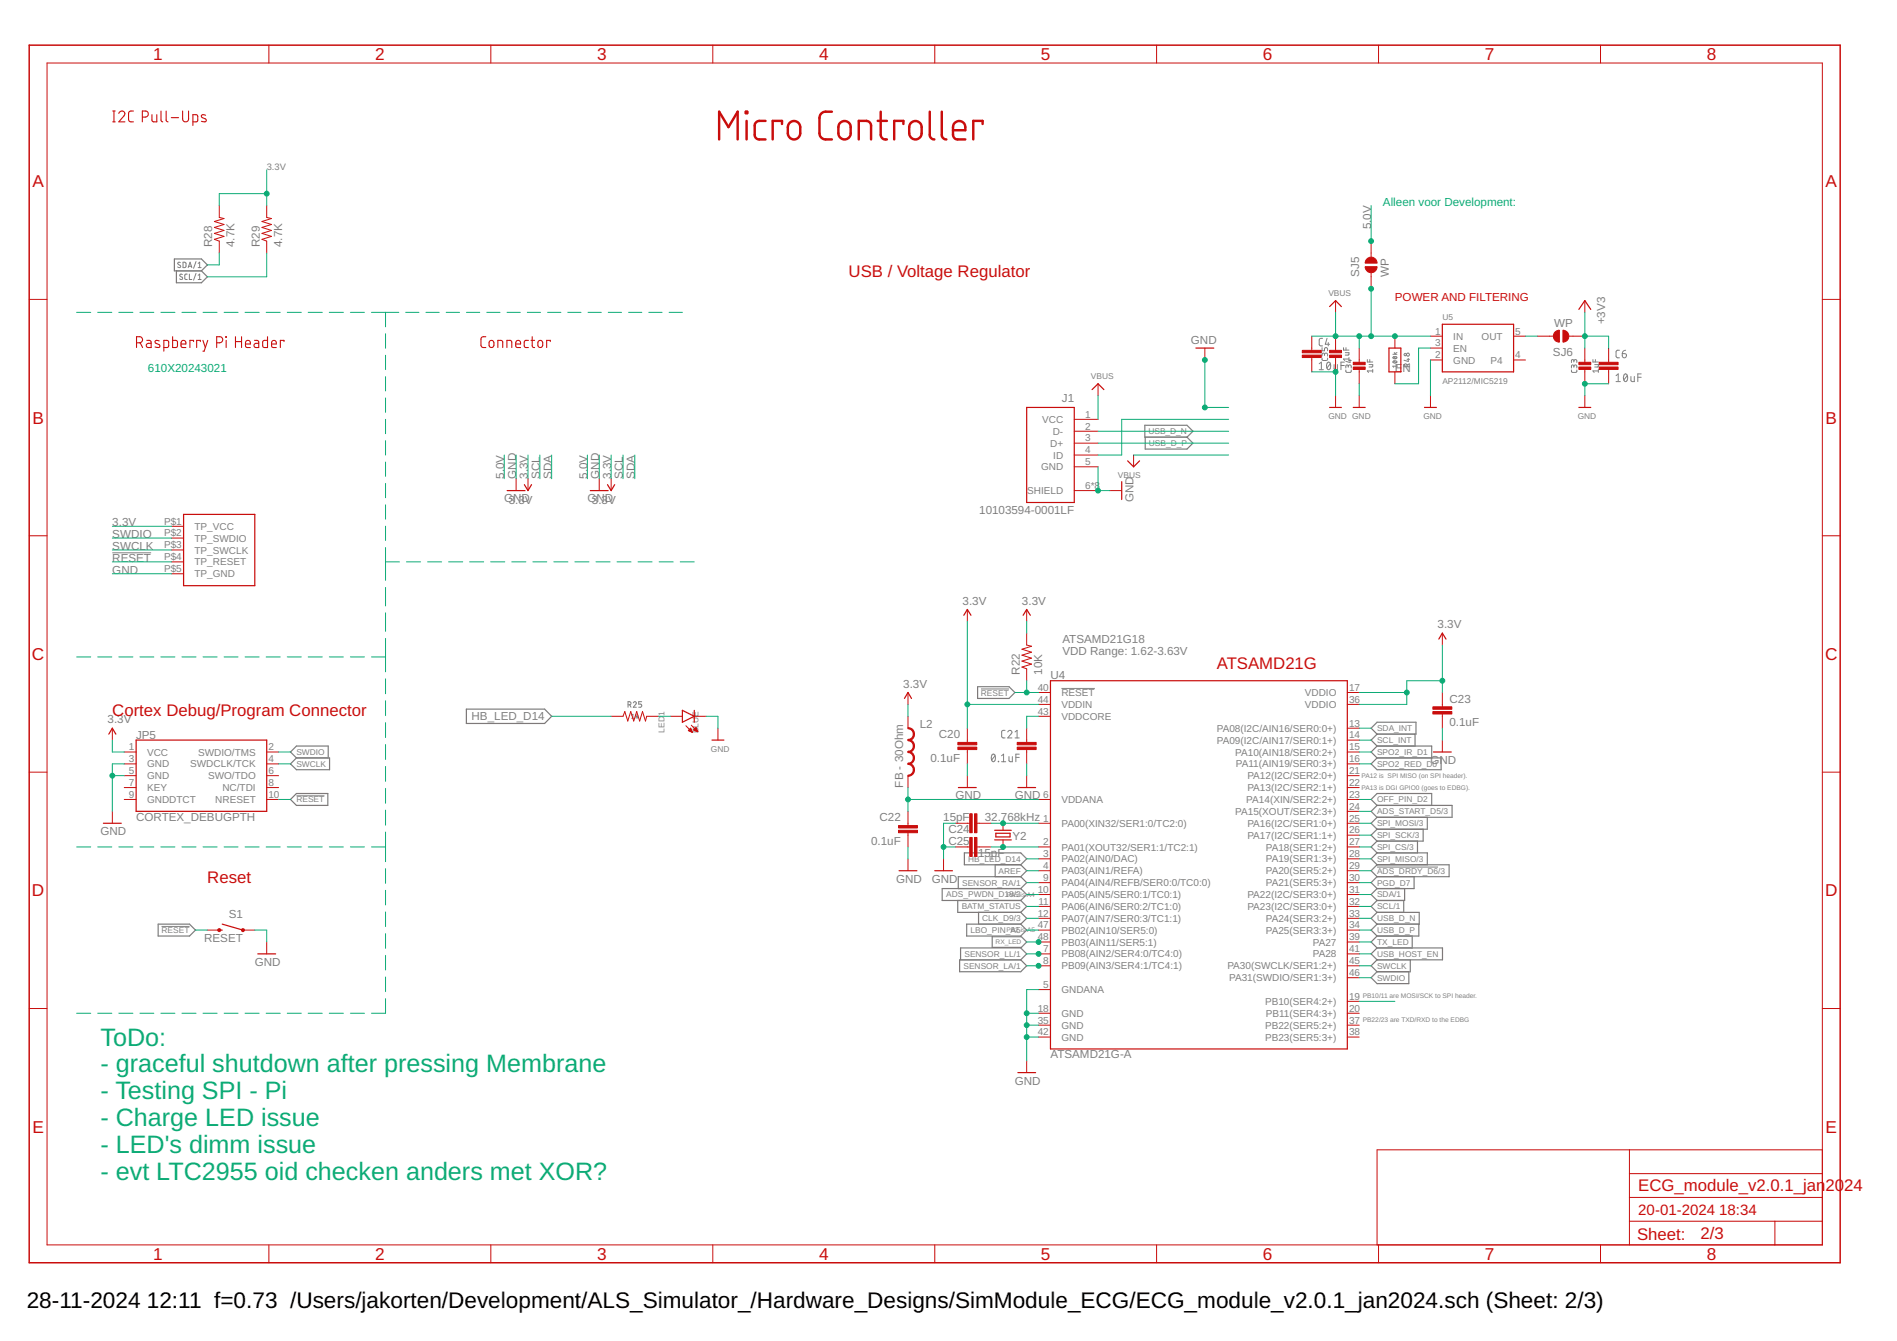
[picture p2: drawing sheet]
<svg xmlns="http://www.w3.org/2000/svg" width="297mm" height="210mm" viewBox="0 0 297 210" stroke-linecap="round" stroke-linejoin="round" font-family="sans-serif">
<g fill="none" stroke="#808080" stroke-width=".16">
<path d="M28.2 41.1h-.3l-.1 .1 .5 .4v.2l-.2 .1-.3-.1M28.6 43l-.4-.1v.2l.4 .4v.2l-.2 .1-.3-.2M28.7 41l.4 .1v.6l-.1 .2h-.3zM29.3 42.9h-.3l-.1 .2 .1 .6 .3 .1M29.5 41.9l.3-.9 .2 .9M29.5 41.7h.5M29.7 42.9v.9h.3M30.7 40.9l-.4 1.1M30.7 42.8l-.4 1.1M31 41.9h.5M31 41.2l.3-.2v.9M31 43.1l.3-.2v.9"/>
<path d="M31 43.8h.5M206.6 56.9l.3-.2v1.2M206.6 57.9h.6M207 56v.3l.2 .1h.6l.1-.4M207 54.4v.5h.4v-.4l.2-.1 .2 .1 .1 .4M207.1 53h-.4l-.1 .2v.8l.1 .1h.4M207.4 55.5a.24 .24 0 0 1 .2-.2 .24 .24 0 0 1 .3 .2v.2M207.4 55.6v-.2l-.2-.1-.2 .1v.3M207.8 53l-.3 .9h.7M207.9 56.7h.1a.71 .71 0 0 1 0 1.2 .75 .75 0 0 1-.1-1.2zM208 53.6v.5M208.3 56.9l-.5 .7"/>
<path d="M208.9 57.1v.7l.2 .1h.3v-.8M210 57.2h.5M210.4 54.4v.4h.8M210.5 56.7h-.5v1.2M210.7 55.2h.5v.4h-.5M210.7 57.9l.1 .3 .1 .1h.6l.1-.4M210.8 54.4v.4M211.1 57.4a.23 .23 0 0 1 .2-.3 .23 .23 0 0 1 .3 .3v.2M211.1 57.5v-.3l-.2-.1-.1 .1-.1 .4M211.2 56.4h.4M211.2 56.2h-.8l.2 .2M211.2 56v.4"/>
<path d="M211.4 56.3v.4l-.7-.1M214.1 56.3v.4h.8M214.4 57.1h.5v.3h-.5M214.5 56.3v.4M214.9 58.1h-.8l.2 .2M214.9 57.8v.5M218.1 55.5h.6M218.1 56.6a.34 .34 0 0 1 .6 .1 .34 .34 0 0 1-.3 .1 .34 .34 0 0 1-.3-.2zM218.1 55.9a.34 .34 0 0 1 .6 .1 .32 .32 0 0 1-.3 .2 .32 .32 0 0 1-.3-.3zM218.2 56.5l.4 .3M218.2 55.8l.4 .3M218.3 55.2l.2 .3"/>
<path d="M218.7 57.3h-.6l.1 .2M218.7 57.1v.4M218.7 55.2l-.3 .2M220.3 57.4l-.1-.4-.3 .1-.1 .3h.9M220.3 56.2h.4M220.5 56.1v.5l-.7-.2M220.7 56.9l-.4 .2M246.1 57.9v.3l.2 .1h.5l.1-.4M246.4 57.4a.23 .23 0 0 1 .3-.3 .23 .23 0 0 1 .2 .3v.2M246.4 57.5v-.3l-.1-.1-.2 .1v.4M246.4 56.5l.2-.2h.2l.1 .4M246.4 56.7v-.3l-.3-.1v.4"/>
<path d="M249.4 56.3v.4h.9M249.7 57.1h.6l-.1 .3h-.5M249.8 56.3v.4M250.3 58.1h-.9l.2 .2M250.3 57.8v.5M253 58.8l.4-.3v1.2M253 59.7h.7M253.6 54.8h-.4l-.2 .3 .1 .7 .1 .2h.4M254 55.4h.4a.32 .32 0 0 1 .3 .3 .32 .32 0 0 1-.4 .3 .32 .32 0 0 1-.3-.3zM254.4 58.5h.1a.71 .71 0 0 1 0 1.2 .76 .76 0 0 1-.1-1.2zM254.6 54.8a.51 .51 0 0 0-.6 .6M254.8 58.8l-.5 .7"/>
<path d="M255.4 58.9v.7l.2 .1h.3v-.8M256.5 59.1h.5M257 58.5h-.5v1.2M17.6 86.5h6.1M98.3 110.3h.3a.24 .24 0 0 0 .2-.2 .24 .24 0 0 0-.2-.3h-.3v.9M98.6 110.3l.2 .4M98.9 112l.2-.2v.6M98.9 112.4h.4M99.2 110a.23 .23 0 0 1 .3-.2 .23 .23 0 0 1 .1 .4l-.4 .5h.4M99.6 111.8v.6M99.7 112.1l.2 .3M99.9 112l-.3 .2"/>
<path d="M100.5 109.8h-.5v.4h.4l.1 .2-.1 .3h-.4M153.6 107.8h4.4M155.4 118.1l.2-.1a.71 .71 0 0 1 0 1.2 .75 .75 0 0 1-.2-1.1zM155.8 118.3l-.5 .7M156.3 119.2h.1zM156.8 119.2h.7M156.8 118.3l.3-.3v1.2M157.4 114.3h-.4l-.2 .3 .1 .8 .5 .1M157.8 114.6a.32 .32 0 0 1 .5-.3 .32 .32 0 0 1 0 .6l-.5 .6h.7M158 118.4v.7l.2 .1h.3v-.8M158.9 115.5h.7M158.9 114.6l.4-.3v1.2"/>
<path d="M159.1 118.6h.5M159.6 118h-.5v1.2M166.2 107.8h5.2M46.4 124.6h4.4M215.6 135.7h9.6M25.3 145h4.4"/>
<circle cx="220" cy="55.5" r=".19"/>
<circle cx="220.5" cy="55.5" r=".24"/>
</g>
<g fill="none" stroke="#808080" stroke-width=".19">
<path d="M27.3 40.5h4.2l1 1-1 .9h-4.2zM27.6 42.4v1.9h3.9l1-1-1-.9M179.3 66.6h6.6l.9 .9-.9 .9h-6.6zM179.3 68.4v1.9h6.6l.9-.9-.9-1M46.4 118.6l-.9-.9 .9-.9h5v1.8M46.4 118.6h5.2v1.9h-5.2l-.9-.9zM73 111h12.3l1.1 1.1-1.1 1.1h-12.3zM153.1 107.5h4.9l.9 .9-.9 .9h-4.9zM214.7 114l.9-.9h6.1v1.8h-6.1zM215.6 114.9l-.9 .9 .9 1M215.6 116.8h8.6v1.8M215.6 116.8l-.9 .9 .9 .9"/>
<path d="M215.6 118.6h10.1v1.9h-10.1l-.9-.9zM221.6 114.9v1.9M46.4 124.2h4.9v1.9h-4.9l-.9-1zM151 133.5h8.8l1 .9-1 1h-8.8zM155.8 135.4v1.8M159.8 139.1h-12.3v1.8h12.3M159.8 137.2h-9.7v1.9M159.8 135.4l1 .9-1 .9M159.8 139.1l1 .9-1 .9M159.8 137.2l1 1-1 .9M215.6 126.1l-.9-1 .9-.9h8.6v1.9M215.6 126.1h11.8v1.8h-11.8"/>
<path d="M215.6 135.4h11.3v1.8h-11.3M215.6 133.5h7.9v1.9M215.6 139.1l-.9 .9 .9 .9M215.6 137.2l-.9 1 .9 .9M215.6 131.7l-.9 .9 .9 .9M215.6 127.9l-.9 1 .9 .9M215.6 133.5l-.9 .9 .9 1M215.6 129.8l-.9 .9 .9 1M215.6 126.1l-.9 .9 .9 .9M215.6 135.4l-.9 .9 .9 .9M219.9 139.1v1.8h-4.3M221.4 137.2v1.9h-5.8"/>
<path d="M222 131.7v1.8M222.8 129.8v1.9h-7.2M223.5 127.9v1.9h-7.9M24.8 144.7h4.9l.9 .9-.9 .9h-4.9zM150 140.9v1.9h9.8M150.3 150.2h9.5l1 1-1 .9h-9.5zM150.4 150.2v-1.8h9.4l1 .9-1 .9M151.4 144.7h8.4l1 .9-1 .9h-8.4zM153.2 142.8v1.9M155.4 146.6h4.5l.9 .8-.9 .9h-4.5zM159.8 142.8l1 .9-1 1M159.8 140.9l1 1-1 .9"/>
<path d="M215.6 142.8h6.6v1.9h-6.6M215.6 140.9l-.9 1 .9 .9M215.6 142.8l-.9 .9 .9 1M215.6 148.4l-.9 .9 .9 .9M215.6 148.4h10.3v1.8h-10.3M215.6 150.2l-.9 1 .9 .9M215.6 152.1l-.9 .9 .9 1h5v-1.9M215.6 146.5l-.9 .9 .9 1M215.6 144.7l-.9 .9 .9 .9M219.8 140.9v1.9M220.8 150.2v1.9h-5.2M221.1 146.5v1.9"/>
<path d="M222.2 144.7v1.8h-6.6"/>
</g>
<g fill="none" stroke="#c90d0c" stroke-width=".17">
<path d="M17.7 19.1h.3M17.7 17.4h.3M17.8 17.4v1.7M18.6 17.8a.47 .47 0 0 1 .7-.4 .47 .47 0 0 1 .1 .7l-.8 1h1M20.9 17.4h-.4a.36 .36 0 0 0-.4 .4v.9a.36 .36 0 0 0 .4 .4h.4M22.3 18.3h.5a.48 .48 0 0 0 .4-.4 .48 .48 0 0 0-.4-.5h-.5v1.7M23.8 17.9v1l.3 .2h.5v-1.2M25.2 17.4v1.4l.3 .3M26 17.4v1.4l.1 .2 .2 .1M26.8 18.4h1.2M28.6 17.4v1.2a.47 .47 0 0 0 .5 .5 .47 .47 0 0 0 .4-.5v-1.2M30.2 19.1l.6-.1a.99 .99 0 0 0 .1-.9l-.1-.1-.6-.1v1.7"/>
<path d="M32.2 18l-.4-.1-.3 .2 .1 .3 .6 .3 .1 .3-.2 .1-.6-.1M21.4 53.7h.5a.48 .48 0 0 0 .4-.5 .48 .48 0 0 0-.4-.5h-.5v1.7M21.9 53.7l.4 .7M23 53.3h.5l.1 .1 .1 1h-.5a.33 .33 0 0 1-.3-.3 .33 .33 0 0 1 .3-.4h.5M24.9 53.4l-.4-.1-.2 .2v.2l.7 .3v.3l-.2 .1-.5-.1M25.7 54.4h.6l.1-.1v-.7l-.2-.3h-.5v1.7M27 52.7v1.7l.7-.1 .1-.9-.2-.1h-.6M28.3 53.8h.8a.4 .4 0 0 0-.3-.5 .4 .4 0 0 0-.5 .4l.1 .6 .7 .1M30.3 53.5v-.2h-.6v1.1M31.4 53.5v-.2h-.6v1.1M31.8 53.3l.4 1.1M32.5 53.3l-.5 1.7h-.2"/>
<path d="M33.9 53.7h.5a.48 .48 0 0 0 .5-.5 .48 .48 0 0 0-.5-.5h-.5v1.7M35.3 52.7l.2 .1zM35.4 53.3v1.1M36.9 52.7v1.7M36.9 53.5h.9M37.8 52.7v1.7M38.4 53.8h.8a.4 .4 0 0 0-.3-.5 .4 .4 0 0 0-.5 .4l.1 .6 .7 .1M39.9 53.3h.4l.2 .1v1h-.4a.33 .33 0 0 1-.3-.3 .33 .33 0 0 1 .3-.4h.4M41.9 52.7v1.7l-.7-.1-.1-.9 .2-.1h.6M42.5 53.8h.8a.39 .39 0 0 0-.3-.5 .39 .39 0 0 0-.5 .4l.1 .6 .7 .1M44.5 53.5v-.2h-.6v1.1M76.1 52.7h-.4a.36 .36 0 0 0-.4 .4v1.1l.2 .2h.6"/>
<path d="M76.7 53.4l.1-.1a.38 .38 0 0 1 .5 .4v.3a.38 .38 0 0 1-.3 .4 .38 .38 0 0 1-.4-.4zM78 54.4v-1.1h.5l.2 .1v1M79.4 54.4v-1.1h.6l.1 .1v1M80.8 53.8h.7a.4 .4 0 0 0-.3-.5 .4 .4 0 0 0-.4 .4v.6l.7 .1M82.7 53.3h-.4l-.2 .3 .1 .7 .5 .1M83.1 53.3h.6M83.3 52.7l.1 1.5 .3 .2M84.3 53.4l.2-.1a.38 .38 0 0 1 .5 .4v.3a.38 .38 0 0 1-.4 .4 .38 .38 0 0 1-.4-.4zM86.2 53.5v-.2h-.6v1.1"/>
</g>
<g fill="none" stroke="#c90d0c" stroke-width=".38">
<path d="M116.8 17.5h.2v.2h-.2zM116.9 18.9v2.9M119.9 18.9h-1a.74 .74 0 0 0-.7 .8v1.4a.7 .7 0 0 0 .7 .7h1M122.4 19.4v-.5h-1.4v2.9M123.7 19.2a.97 .97 0 0 1 1-.2 .97 .97 0 0 1 .6 .9v1a.97 .97 0 0 1-1 .9 .97 .97 0 0 1-.9-.9v-1.3zM130.3 17.5a1.67 1.67 0 0 0-1.7 .3l-.3 .7v2.4a.98 .98 0 0 0 1 .9h1M131.4 19.4a.97 .97 0 0 1 1.1-.4 .97 .97 0 0 1 .7 .9v1a.96 .96 0 0 1-1 .9 .96 .96 0 0 1-.9-.9v-1zM137.4 18.9h1.5M137.9 17.5v3.6a.78 .78 0 0 0 1 .7M141.5 19.4v-.5h-1.5v2.9M142.7 19.2a.97 .97 0 0 1 1-.2 .97 .97 0 0 1 .6 .9v1a.97 .97 0 0 1-1 .9 .97 .97 0 0 1-.9-.9v-1.3zM145.6 17.5v3.6a.7 .7 0 0 0 .7 .7"/>
<path d="M147.5 17.5v3.6a.7 .7 0 0 0 .7 .7M153.9 19.4v-.5h-1.5v2.9M112.6 21.8v-4.3l1.5 2.4 1.4-2.4v4.3M134.5 21.8v-2.9h1.2a.74 .74 0 0 1 .7 .8v2.1M149.2 20.4h2a1.03 1.03 0 0 0-.4-1.2 1.03 1.03 0 0 0-1.2 0l-.2 .2a3.3 3.3 0 0 0-.1 1.9 .68 .68 0 0 0 .6 .5h1.3"/>
</g>
<g fill="none" stroke="#c90d0c" stroke-width=".16">
<path d="M7.4 9.9h277.9v185h-277.9zM42.1 7.1v2.8M76.9 7.1v2.8M111.6 7.1v2.8M146.4 7.1v2.8M181.1 7.1v2.8M215.9 7.1v2.8M250.6 7.1v2.8M34.3 32.2v1.8l.8 .2-1.5 .5 1.5 .4-1.5 .5 1.5 .5-1.5 .4 1.5 .5-1.5 .5 .7 .2v1.9M41.8 32.2v1.8l.7 .2-1.5 .5 1.5 .4-1.5 .5 1.5 .5-1.5 .4 1.5 .5-1.5 .5 .8 .2v1.9M214.7 37.7v2.6M4.6 46.9h2.8"/>
<path d="M188.7 54.5v1.8M205.4 52.6v2.3M205.4 56v2.2M209.1 47.1v1.8M209.1 52.6v2.4M209.1 55.8v2.4M212.8 54.5v2.4M212.8 57.6v2.5M214.7 42.7v2.5M218.4 52.6v1.9M218.4 58.2v1.9M224 52.6h1.8"/>
<path d="M224 54.5h1.8M224 56.3h1.8M237 52.6h1.9M237 56.3h1.9M240.7 52.6h2.5M245.7 52.6h2.5M248.2 47.1v1.8M248.2 54.5v2.4M248.2 57.6v2.5M251.9 54.5v2.2M251.9 57.8v2.3M285.3 46.9h2.8"/>
<path d="M80.8 74.9v1.9M82.7 74.9v1.9M93.8 74.9v1.9M95.7 74.9v1.9M168.2 67.5h3.7M168.2 69.4h3.7M168.2 71.2h3.7M168.2 65.6h3.7M168.2 73.1h3.7M168.2 76.8h3.7M171.9 60.1v1.8M173.8 76.8h1.8"/>
<path d="M177.5 71.2v1.9M209.1 61.9v1.9M212.8 61.9v1.9M224 61.9v1.9M248.2 61.9v1.9M4.6 83.9h2.8M26.9 82.4h1.8M26.9 84.2h1.8M26.9 86.1h1.8M26.9 87.9h1.8M26.9 89.8h1.8M151.5 95.4v1.8"/>
<path d="M160.8 95.4v1.8M160.8 99.1v1.9l.7 .2-1.5 .4 1.5 .5-1.5 .5 1.5 .4-1.5 .5 1.5 .4-1.5 .5 .8 .3v1.9M225.8 99.1v1.9M285.3 83.9h2.8M17.6 114v1.8M19.5 117.7h1.8M19.5 119.6h1.8M41.8 117.7h1.8M41.8 119.6h1.8M95.7 112.1h1.9l.2-.7 .5 1.5 .5-1.5 .4 1.5 .5-1.5 .5 1.5 .4-1.5 .5 1.5 .2-.8h1.8M105 112.1h1.8M107.4 113.6l1 1"/>
<path d="M107.8 114.3h.5M107.9 114.3h.4M107.9 114.4h.4M107.9 114.2h.3M108 114.1h.2M108.1 114.5h.3M108.1 114h.1M108.1 114l-.3 .4 .6 .2M108.1 114l.3 .6M108.2 113.5l1.1 1M108.3 114.6h.1M108.6 114.3l.4-.4 .3 .6z"/>
<path d="M108.6 114.3h.5M108.7 112.1h1.9M108.7 114.2h.4M108.8 114.3h.4M108.8 114.1h.3M108.9 114h.1M108.9 114.4h.3M108.9 113.9h.1M109.1 114.5h.1M112.4 114v1.8M142.2 108.4v1.9M142.2 112.1v1.9"/>
<path d="M151.5 114v2.2M151.5 117.3v2.3M160.8 114v2.2M160.8 117.3v2.3M162.6 108.4h1.9M162.6 110.3h1.9M162.6 112.1h1.9M211 114h1.8M211 117.7h1.8M211 115.8h1.8M211 119.6h1.8M211 108.4h1.8"/>
<path d="M211 110.3h1.8M225.8 108.4v2.2M225.8 111.8v2.2M225.8 115.8v1.9M4.6 120.9h2.8M17.6 127v1.9M19.5 125.1h1.8M19.5 121.4h1.8M19.5 123.3h1.8M41.8 125.1h1.8M41.8 121.4h1.8M41.8 123.3h1.8"/>
<path d="M142.2 121.4v1.9M142.2 127v2.2M142.2 130.3v2.3M142.2 134.4v1.9M147.7 134.4v1.9M149.6 128.9h2.2M149.6 132.6h2.2M151.5 121.4v1.9M153 128.9h2.2M153 132.6h2.2M157.1 128.9v1.1M157.1 131.5v1.1"/>
<path d="M160.8 121.4v1.9M162.6 128.9h1.9M162.6 132.6h1.9M162.6 134.4h1.9M162.6 136.3h1.9M162.6 125.1h1.9M162.6 138.2h1.9M211 128.9h1.8M211 132.6h1.8M211 134.4h1.8M211 136.3h1.8M211 125.1h1.8"/>
<path d="M211 138.2h1.8M211 121.4h1.8M211 123.3h1.8M211 127h1.8M211 130.7h1.8M285.3 120.9h2.8M4.6 157.9h2.8M32.5 145.6h1.8M38 145.6h1.9M41.8 147.4v1.9M162.6 154.9h1.9M162.6 141.9h1.9"/>
<path d="M162.6 149.3h1.9M162.6 151.2h1.9M162.6 140h1.9M162.6 143.7h1.9M162.6 158.6h1.9M162.6 145.6h1.9M162.6 147.4h1.9M211 141.9h1.8M211 149.3h1.8M211 151.2h1.8M211 140h1.8M211 143.7h1.8"/>
<path d="M211 158.6h1.8M211 156.7h1.8M211 145.6h1.8M211 147.4h1.8M211 153h1.8M285.3 157.9h2.8M160.8 166.1v1.8M162.6 160.5h1.9M162.6 162.3h1.9M211 160.5h1.8M211 162.3h1.8M255.1 180v14.9"/>
<path d="M285.3 180h-69.7v14.9M42.1 194.9v2.8M76.9 194.9v2.8M111.6 194.9v2.8M146.4 194.9v2.8M181.1 194.9v2.8M215.9 194.9v2.8M250.6 194.9v2.8M255.1 191.2h30.2M255.1 187.4h30.2M255.1 183.7h30.2M277.9 191.2v3.7"/>
</g>
<g fill="none" stroke="#c90d0c" stroke-width=".19">
<path d="M187.3 54.5h2.8M208.2 48l.9-.9 .9 .9M217.5 54.5h1.9v3.7h-1.9zM225.8 50.8h11.2v7.4h-11.2zM247.2 48.4l1-1.3 .9 1.3M79.4 76.8h2.8M82.1 75.9l.6 .9 .5-.9M92.4 76.8h2.8M95.1 75.9l.6 .9 .5-.9M160.8 63.8h7.4v14.9h-7.4zM171 61l.9-.9 .9 .9M175.6 75.4v2.8"/>
<path d="M176.6 72.1l.9 1 .9-1M208.2 63.8h1.8M211.9 63.8h1.9M223.1 63.8h1.8M247.2 63.8h1.9M28.7 80.5h11.2v11.2h-11.2zM150.9 96.3l.6-.9 .5 .9M160.2 96.3l.6-.9 .5 .9M17 114.9l.6-.9 .5 .9M21.3 115.8h20.5v11.2h-20.5zM106.8 111.2l1.9 .9-1.9 1zM108.7 111.2v1.9"/>
<path d="M111.5 115.8h1.8M141.6 109.3l.6-.9 .5 .9M164.5 106.6h46.5v57.6h-46.5zM224.5 117.7h2.7M225.3 100l.5-.9 .6 .9M16.2 128.9h2.8M140.8 136.3h2.8M146.4 136.3h2.7M150.1 123.3h2.8M155.7 130h2.6M155.7 131.5h2.6M155.9 130.4h2.3v.6h-2.3z"/>
<path d="M159.4 123.3h2.8M34.3 145.6h.5M34.8 144.7l3.2 .9M40.4 149.3h2.8M159.4 167.9h2.8"/>
</g>
<g fill="#c90d0c" stroke="#c90d0c" stroke-width=".16">
<path d="M150 116.9h3v.4h-3z"/>
<path d="M150 116.2h3v.4h-3z"/>
<path d="M159.3 116.9h2.9v.4h-2.9z"/>
<path d="M159.3 116.2h2.9v.4h-2.9z"/>
<path d="M140.7 130h3v.3h-3z"/>
<path d="M140.7 129.2h3v.4h-3z"/>
<path d="M224.4 111.4h2.9v.4h-2.9z"/>
<path d="M224.4 110.6h2.9v.4h-2.9z"/>
<path d="M152.6 127.4h.4v2.9h-.4z"/>
<path d="M151.8 127.4h.4v2.9h-.4z"/>
<path d="M151.8 131.1h.4v2.9h-.4z"/>
<path d="M152.6 131.1h.4v2.9h-.4z"/>
<path d="M247.2 57.4h1.9v.4h-1.9z"/>
<path d="M247.2 56.7h1.9v.4h-1.9z"/>
<path d="M211.9 57.4h1.9v.4h-1.9z"/>
<path d="M211.9 56.7h1.9v.4h-1.9z"/>
<path d="M208.2 55.6h1.9v.4h-1.9z"/>
<path d="M208.2 54.8h1.9v.4h-1.9z"/>
<path d="M203.9 55.6h3v.4h-3z"/>
<path d="M203.9 54.8h3v.4h-3z"/>
<path d="M250.4 57.4h3v.4h-3z"/>
<path d="M250.4 56.7h3v.4h-3z"/>
</g>
<g fill="#c90d0c" stroke="#c90d0c" stroke-width=".16">
<path d="M142.2 113.9h.1a.96 .96 0 0 1 .9 1h-.2v-.2a.84 .84 0 0 0-.8-.6z" fill-rule="evenodd"/>
<path d="M142.2 115.7h.2a.8 .8 0 0 0 .6-.8h.2v.1a.96 .96 0 0 1-1 .9z" fill-rule="evenodd"/>
<path d="M142.2 115.7h.1a.99 .99 0 0 1 .9 1.1h-.2v-.2a.84 .84 0 0 0-.8-.7z" fill-rule="evenodd"/>
<path d="M142.2 117.6h.2a.8 .8 0 0 0 .6-.8h.2v.1a1 1 0 0 1-1 .9z" fill-rule="evenodd"/>
<path d="M142.2 117.6h.1a.99 .99 0 0 1 .9 1h-.2l-.1-.4a.77 .77 0 0 0-.7-.4z" fill-rule="evenodd"/>
<path d="M142.2 119.5a.8 .8 0 0 0 .8-.9h.2v.2a1 1 0 0 1-1 .9z" fill-rule="evenodd"/>
<path d="M142.2 119.5a1 1 0 0 1 1 1h-.2l-.1-.4a.77 .77 0 0 0-.7-.4z" fill-rule="evenodd"/>
<path d="M143 120.5h.2v.1a1 1 0 0 1-1 .9v-.2a.83 .83 0 0 0 .8-.8z" fill-rule="evenodd"/>
<path d="M37.9 145.4h.3l.1 .2-.1 .2h-.2h-.1z" fill-rule="evenodd"/>
<path d="M214 40.6a.92 .92 0 0 1 1-.3 .92 .92 0 0 1 .6 .9h-1.8z" fill-rule="evenodd"/>
<path d="M213.8 41.7h1.8a.93 .93 0 0 1-.9 1 .93 .93 0 0 1-.9-1z" fill-rule="evenodd"/>
<path d="M243.5 51.9l.7-.2v1.9a.93 .93 0 0 1-.9-.6 .93 .93 0 0 1 .2-1.1z" fill-rule="evenodd"/>
<path d="M244.7 51.7a.93 .93 0 0 1 1 .9 .93 .93 0 0 1-1 1z" fill-rule="evenodd"/>
<circle cx="34.3" cy="145.6" r=".24"/>
</g>
<path d="M4.6 7.1h283.5v190.6h-283.5z" fill="none" stroke="#c90d0c" stroke-width=".23"/>
<g fill="none" stroke="#0dab76" stroke-width=".16">
<path d="M34.3 39.6v1.9h-1.8M41.8 26.6v5.6M41.8 39.6v3.7h-9.3M41.8 30.3h-7.5v1.9M214.7 32.2v5.5M12 48.9h2.2M15.3 48.9h2.2M18.6 48.9h2.2M21.9 48.9h2.2M25.2 48.9h2.2M28.5 48.9h2.2M31.8 48.9h2.2"/>
<path d="M35.1 48.9h2.2M38.4 48.9h2.2M41.7 48.9h2.2M45 48.9h2.2M48.3 48.9h2.2M51.6 48.9h2.2M54.9 48.9h2.2M58.2 48.9h4.2M60.4 48.9v2.3M60.4 52.2v2.3M60.4 55.6v2.2M60.4 58.9v2.3"/>
<path d="M63.5 48.9h2.1M66.7 48.9h2.1M69.9 48.9h2M73 48.9h2.1M76.2 48.9h2.1M79.4 48.9h2.1M82.6 48.9h2M85.7 48.9h2.1M88.9 48.9h2.1M92.1 48.9h2M95.2 48.9h2.1M98.4 48.9h2.1"/>
<path d="M101.6 48.9h2.1M104.8 48.9h2M188.7 56.3v7.5h3.7M205.4 58.2h3.7v3.7M205.4 52.6h18.6M209.1 48.9v3.7M212.8 52.6v1.9M214.7 45.2v7.4M224 54.5h-1.9v5.6h-3.7M224 56.3v5.6M238.9 52.6h1.8M248.2 48.9v5.6"/>
<path d="M248.2 52.6h3.7v1.9M60.4 62.3v2.2M60.4 65.6v2.3M60.4 69v2.2M60.4 72.3v2.3M60.4 75.7v2.2M60.4 79v2.3M79 71.2v3.7M80.8 71.2v3.7M82.7 71.2v3.7M84.5 71.2v3.7M86.4 71.2v3.7"/>
<path d="M92 71.2v3.7M93.8 71.2v3.7M95.7 71.2v3.7M97.6 71.2v3.7M99.4 71.2v3.7M171.9 61.9v3.7M171.9 73.1v3.7h1.9M171.9 67.5h20.5M171.9 69.4h20.5M177.5 71.2h14.9M192.4 65.6h-16.8v5.6h-3.7M212.8 60.1v1.8"/>
<path d="M251.9 60.1h-3.7v1.8M17.6 89.8h9.3M17.6 82.4h9.3M17.6 87.9h9.3M17.6 86.1h9.3M17.6 84.2h9.3M60.4 87.9h2.1M60.4 82.4v2.2M60.4 85.7v5.1M60.4 91.9v2.9M60.4 95.9v2.9M60.4 99.9v5.3"/>
<path d="M63.6 87.9h2.2M67 87.9h2.2M70.3 87.9h2.2M73.5 87.9h2.2M76.8 87.9h2.2M80.1 87.9h2.2M83.4 87.9h2.2M86.7 87.9h2.2M90 87.9h2.2M93.3 87.9h2.2M96.6 87.9h2.2M99.9 87.9h2.2"/>
<path d="M103.2 87.9h2.2M106.5 87.9h2.2M151.5 97.2v16.8M160.8 97.2v1.9M12 102.8h2.2M15.3 102.8h2.2M17.6 115.8v1.9h1.9M18.6 102.8h2.2M19.5 119.6h-1.9v7.4M21.9 102.8h2.2M25.2 102.8h2.2M28.5 102.8h2.2"/>
<path d="M31.8 102.8h2.2M35.1 102.8h2.2M38.4 102.8h2.2M41.7 102.8h2.2M43.6 119.6h1.9M43.6 117.7h1.9M45 102.8h2.2M48.3 102.8h2.2M51.6 102.8h2.2M54.9 102.8h2.2M58.2 102.8h2.2M60.4 106.3v2.3"/>
<path d="M60.4 109.7v2.3M60.4 113.1v2.3M60.4 116.5v2.4M60.4 120v2.3M86.4 112.1h9.3M103.1 112.1h1.9M110.6 112.1h1.8v1.9M142.2 110.3v1.8M151.5 119.6v1.8M151.5 110.3h11.1M158.9 108.4h3.7M160.8 106.6v1.8"/>
<path d="M160.8 119.6v1.8M162.6 112.1h-1.8v1.9M212.8 119.6h1.9M212.8 108.4h7.5M212.8 117.7h1.9M212.8 114h1.9M212.8 115.8h1.9M225.8 101v7.4M225.8 114v1.8M225.8 106.6h-5.5v3.7h-7.5M12 132.6h2.2M15.3 132.6h2.2"/>
<path d="M17.6 121.4h1.9M18.6 132.6h2.2M21.9 132.6h2.2M25.2 132.6h2.2M28.5 132.6h2.2M31.8 132.6h2.2M35.1 132.6h2.2M38.4 132.6h2.2M41.7 132.6h2.2M43.6 125.1h1.9M45 132.6h2.2M48.3 132.6h2.2"/>
<path d="M51.6 132.6h2.2M54.9 132.6h2.2M58.2 132.6h2.2M60.4 123.4v2.3M60.4 126.8v2.4M60.4 130.2v4.7M60.4 136v2.3M60.4 139.4v2.2M142.2 123.3v3.7M142.2 132.6v1.8M142.2 125.1h20.4M147.7 132.6h1.9"/>
<path d="M149.6 128.9h-1.9v5.5M155.2 132.6h7.4M155.2 128.9h7.4M160.8 134.4h1.8M160.8 138.2h1.8M160.8 136.3h1.8M212.8 132.6h1.9M212.8 128.9h1.9M212.8 125.1h1.9M212.8 134.4h1.9M212.8 138.2h1.9M212.8 136.3h1.9"/>
<path d="M212.8 130.7h1.9M212.8 127h1.9M12 158.6h2.2M15.3 158.6h2.2M18.6 158.6h2.2M21.9 158.6h2.2M25.2 158.6h2.2M28.5 158.6h2.2M30.6 145.6h1.9M31.8 158.6h2.2M35.1 158.6h2.2M38.4 158.6h2.2"/>
<path d="M39.9 145.6h1.9v1.8M41.7 158.6h2.2M45 158.6h2.2M48.3 158.6h2.2M51.6 158.6h2.2M54.9 158.6h2.2M60.4 156.3v2.3h-2.2M60.4 142.7v2.3M60.4 146.1v2.3M60.4 149.5v2.3M60.4 152.9v2.3M160.8 158.6h1.8"/>
<path d="M160.8 145.6h1.8M160.8 143.7h1.8M160.8 141.9h1.8M160.8 140h1.8M160.8 149.3h1.8M160.8 151.2h1.8M160.8 147.4h1.8M162.6 154.9h-1.8v11.2M212.8 145.6h1.9M212.8 143.7h1.9M212.8 141.9h1.9M212.8 140h1.9"/>
<path d="M212.8 149.3h1.9M212.8 151.2h1.9M212.8 153h1.9M212.8 147.4h1.9M212.8 156.7h5.6M160.8 162.3h1.8M160.8 160.5h1.8"/>
</g>
<g fill="#0dab76" stroke="#0dab76" stroke-width=".16">
<circle cx="160.8" cy="162.3" r=".38"/>
<circle cx="160.8" cy="160.5" r=".38"/>
<circle cx="160.8" cy="158.6" r=".38"/>
<circle cx="147.7" cy="132.6" r=".38"/>
<circle cx="17.6" cy="121.4" r=".38"/>
<circle cx="248.2" cy="60.1" r=".38"/>
<circle cx="209.1" cy="58.2" r=".38"/>
<circle cx="188.7" cy="63.8" r=".38"/>
<circle cx="188.7" cy="56.3" r=".38"/>
<circle cx="171.9" cy="76.8" r=".38"/>
<circle cx="151.5" cy="110.3" r=".38"/>
<circle cx="225.8" cy="106.6" r=".38"/>
<circle cx="220.3" cy="108.4" r=".38"/>
<circle cx="41.8" cy="30.3" r=".38"/>
<circle cx="248.2" cy="52.6" r=".38"/>
<circle cx="142.2" cy="125.1" r=".38"/>
<circle cx="157.1" cy="128.9" r=".38"/>
<circle cx="157.1" cy="132.6" r=".38"/>
<circle cx="160.8" cy="108.4" r=".38"/>
<circle cx="162.6" cy="147.4" r=".38"/>
<circle cx="214.7" cy="37.7" r=".38"/>
<circle cx="162.6" cy="149.3" r=".38"/>
<circle cx="162.6" cy="151.2" r=".38"/>
<circle cx="212.8" cy="52.6" r=".38"/>
<circle cx="218.4" cy="52.6" r=".38"/>
<circle cx="214.7" cy="52.6" r=".38"/>
<circle cx="214.7" cy="45.2" r=".38"/>
<circle cx="209.1" cy="52.6" r=".38"/>
</g>
<g font-size="3.9" fill="#0dab76">
<text x="15.7" y="163.7">ToDo:</text>
<text x="15.7" y="167.9">- graceful shutdown after pressing Membrane</text>
<text x="15.7" y="172.1">- Testing SPI - Pi</text>
<text x="15.7" y="176.3">- Charge LED issue</text>
<text x="15.7" y="180.4">- LED's dimm issue</text>
<text x="15.7" y="184.6">- evt LTC2955 oid checken anders met XOR?</text>
</g>
<g font-size="3.5">
<text x="4.2" y="204.7">28-11-2024</text>
<text x="23" y="204.7">12:11 f=0.73 /Users/jakorten/Development/ALS_Simulator_/Hardware_Designs/SimModule_ECG/ECG_module_v2.0.1_jan2024.sch (Sheet: 2/3)</text>
</g>
<g font-size="2.7" fill="#c90d0c">
<text x="24" y="9.4">1</text>
<text x="58.7" y="9.4">2</text>
<text x="93.5" y="9.4">3</text>
<text x="128.2" y="9.4">4</text>
<text x="163" y="9.4">5</text>
<text x="197.7" y="9.4">6</text>
<text x="232.5" y="9.4">7</text>
<text x="267.2" y="9.4">8</text>
<text x="5.1" y="29.3">A</text>
<text x="285.9" y="29.3">A</text>
<text x="5.1" y="66.3">B</text>
<text x="285.9" y="66.3">B</text>
<text x="5" y="103.3">C</text>
<text x="285.8" y="103.3">C</text>
<text x="5" y="140.3">D</text>
<text x="285.8" y="140.3">D</text>
<text x="5.1" y="177.3">E</text>
<text x="285.9" y="177.3">E</text>
<text x="24" y="197.2">1</text>
<text x="58.7" y="197.2">2</text>
<text x="93.5" y="197.2">3</text>
<text x="128.2" y="197.2">4</text>
<text x="163" y="197.2">5</text>
<text x="197.7" y="197.2">6</text>
<text x="232.5" y="197.2">7</text>
<text x="267.2" y="197.2">8</text>
</g>
<g font-size="2.6" fill="#c90d0c">
<text x="132.9" y="43.3">USB / Voltage Regulator</text>
<text x="190.5" y="104.7">ATSAMD21G</text>
<text x="17.6" y="112.1">Cortex Debug/Program Connector</text>
<text x="32.5" y="138.2">Reset</text>
<text x="256.5" y="186.5">ECG_module_v2.0.1_jan</text>
<text x="285.9" y="186.5">20</text>
<text x="288.8" y="186.5">24</text>
<text x="256.3" y="194">Sheet:</text>
<text x="266.3" y="193.9">2/3</text>
</g>
<g font-size="2.3" fill="#c90d0c">
<text x="256.5" y="190.2">20-01-2024</text>
<text x="269.2" y="190.2">18:34</text>
</g>
<g font-size="1.8" fill="#808080">
<text x="214.7" y="35.9" transform="rotate(-90 214.7 35.9)">5.0V</text>
<text x="33.2" y="38.7" transform="rotate(-90 33.2 38.7)">R28</text>
<text x="36.7" y="38.7" transform="rotate(-90 36.7 38.7)">4.7K</text>
<text x="40.7" y="38.7" transform="rotate(-90 40.7 38.7)">R29</text>
<text x="44.2" y="38.7" transform="rotate(-90 44.2 38.7)">4.7K</text>
<text x="212.8" y="43.3" transform="rotate(-90 212.8 43.3)">SJ5</text>
<text x="217.5" y="43.3" transform="rotate(-90 217.5 43.3)">WP</text>
<text x="186.5" y="53.9">GND</text>
<text x="243.4" y="51.1">WP</text>
<text x="251.3" y="50.8" transform="rotate(-90 251.3 50.8)">+3V3</text>
<text x="218.4" y="58.2">E</text>
<text x="219.6" y="58.2">N</text>
<text x="243.2" y="55.8">SJ6</text>
<text x="166.3" y="62.8">J1</text>
<text x="79" y="74.9" transform="rotate(-90 79 74.9)">5.0V</text>
<text x="80.8" y="74.9" transform="rotate(-90 80.8 74.9)">GND</text>
<text x="82.7" y="74.9" transform="rotate(-90 82.7 74.9)">3.3V</text>
<text x="84.5" y="74.9" transform="rotate(-90 84.5 74.9)">SCL</text>
<text x="86.4" y="74.9" transform="rotate(-90 86.4 74.9)">SDA</text>
<text x="92" y="74.9" transform="rotate(-90 92 74.9)">5.0V</text>
<text x="93.8" y="74.9" transform="rotate(-90 93.8 74.9)">GND</text>
<text x="95.7" y="74.9" transform="rotate(-90 95.7 74.9)">3.3V</text>
<text x="97.5" y="74.9" transform="rotate(-90 97.5 74.9)">SCL</text>
<text x="99.4" y="74.9" transform="rotate(-90 99.4 74.9)">SDA</text>
<text x="17.6" y="82.4">3.3V</text>
<text x="79" y="78.7">G3ND</text>
<text x="80.7" y="78.8">.3V</text>
<text x="92" y="78.7">G3ND</text>
<text x="93.7" y="78.8">.3V</text>
<text x="153.3" y="80.5">10103594-0001LF</text>
<text x="177.5" y="78.7" transform="rotate(-90 177.5 78.7)">GND</text>
<text x="17.6" y="89.8">GND</text>
<text x="17.6" y="88">RESET</text>
<text x="17.6" y="86.1">SWCLK</text>
<text x="17.6" y="84.2">SWDIO</text>
<text x="150.7" y="94.6">3.3V</text>
<text x="160" y="94.6">3.3V</text>
<text x="166.3" y="100.6">ATSAMD21G18</text>
<text x="225.1" y="98.4">3.3V</text>
<text x="141.4" y="107.7">3.3V</text>
<text x="159.7" y="105.6" transform="rotate(-90 159.7 105.6)">R22</text>
<text x="163.2" y="105.6" transform="rotate(-90 163.2 105.6)">10K</text>
<text x="164.5" y="106.4">U4</text>
<text x="166.3" y="102.6">VDD Range: 1.62-3.63V</text>
<text x="16.8" y="113.2">3.3V</text>
<text x="73.8" y="112.8">HB_LED_D14</text>
<text x="144" y="114">L2</text>
<text x="227" y="113.7">0.1uF</text>
<text x="227" y="110">C23</text>
<text x="21.3" y="115.7">JP5</text>
<text x="145.7" y="119.3">0.1uF</text>
<text x="147" y="115.6">C20</text>
<text x="224" y="119.6">GND</text>
<text x="141.4" y="123.3" transform="rotate(-90 141.4 123.3)">FB - 30Ohm</text>
<text x="149.6" y="125.1">GND</text>
<text x="158.9" y="125.1">GND</text>
<text x="15.7" y="130.7">GND</text>
<text x="21.3" y="128.5">CORTEX_DEBUGPTH</text>
<text x="137.7" y="128.6">C22</text>
<text x="147.7" y="128.6">15pF</text>
<text x="148.5" y="130.4">C24</text>
<text x="154.2" y="128.5">32.768kHz</text>
<text x="158.5" y="131.5">Y2</text>
<text x="136.4" y="132.3">0.1uF</text>
<text x="148.5" y="132.3">C25</text>
<text x="153.1" y="134.1">15pF</text>
<text x="35.8" y="143.7">S1</text>
<text x="140.3" y="138.2">GND</text>
<text x="145.9" y="138.2">GND</text>
<text x="32" y="147.5">RESET</text>
<text x="39.9" y="151.2">GND</text>
<text x="164.5" y="165.7">ATSAMD21G-A</text>
<text x="158.9" y="169.8">GND</text>
</g>
<g font-size="1.8" fill="#0dab76">
<text x="216.6" y="32.2">Alleen voor Development:</text>
<text x="23.2" y="58.2">610X20243021</text>
</g>
<text font-size="1.8" fill="#c90d0c" x="218.4" y="47">POWER AND FILTERING</text>
<g font-size="1.6" fill="#808080">
<text x="224.7" y="52.4">1</text>
<text x="227.6" y="53.2">IN</text>
<text x="232" y="53.2">OUT</text>
<text x="237.3" y="52.4">5</text>
<text x="224.7" y="54.2">3</text>
<text x="224.7" y="56.1">2</text>
<text x="227.6" y="55">EN</text>
<text x="227.6" y="56.9">GND</text>
<text x="233.4" y="56.9">P4</text>
<text x="237.3" y="56.1">4</text>
<text x="169.9" y="65.4">1</text>
<text x="163.2" y="66.2">VCC</text>
<text x="164.4" y="69.9">D+</text>
<text x="164.8" y="68.1">D-</text>
<text x="164.9" y="71.8">ID</text>
<text x="169.9" y="67.2">2</text>
<text x="169.9" y="69.1">3</text>
<text x="169.9" y="71">4</text>
<text x="160.8" y="77.4">SHIELD</text>
<text x="163" y="73.6">GND</text>
<text x="169.9" y="72.8">5</text>
<text x="169.9" y="76.5">6*8</text>
<text x="25.7" y="82.1">P$1</text>
<text x="25.7" y="84">P$2</text>
<text x="30.5" y="82.9">TP_VCC</text>
<text x="25.7" y="85.8">P$3</text>
<text x="25.7" y="87.7">P$4</text>
<text x="25.7" y="89.6">P$5</text>
<text x="30.5" y="84.8">TP_SWDIO</text>
<text x="30.5" y="86.6">TP_SWCLK</text>
<text x="30.5" y="88.5">TP_RESET</text>
<text x="30.5" y="90.4">TP_GND</text>
<text x="162.5" y="108.1">40</text>
<text x="162.5" y="111.9">43</text>
<text x="162.5" y="110">44</text>
<text x="166.2" y="109">RESET</text>
<text x="166.2" y="112.7">VDDCORE</text>
<text x="166.2" y="110.8">VDDIN</text>
<text x="204.3" y="109">VDDIO</text>
<text x="204.3" y="110.8">VDDIO</text>
<text x="211.2" y="113.7">13</text>
<text x="211.2" y="108.1">17</text>
<text x="211.2" y="110">36</text>
<text x="20.2" y="117.4">1</text>
<text x="20.2" y="119.3">3</text>
<text x="23" y="118.3">VCC</text>
<text x="31" y="118.3">SWDIO/TMS</text>
<text x="42" y="119.3">4</text>
<text x="42" y="117.4">2</text>
<text x="190.5" y="114.5">PA08(I2C/AIN16/SER0:0+)</text>
<text x="190.5" y="116.4">PA09(I2C/AIN17/SER0:1+)</text>
<text x="193.4" y="118.3">PA10(AIN18/SER0:2+)</text>
<text x="211.2" y="117.4">15</text>
<text x="211.2" y="115.6">14</text>
<text x="211.2" y="119.3">16</text>
<text x="20.2" y="121.2">5</text>
<text x="20.2" y="123">7</text>
<text x="20.2" y="124.9">9</text>
<text x="23" y="120.1">GND</text>
<text x="23" y="122">GND</text>
<text x="23" y="123.8">KEY</text>
<text x="23" y="125.7">GNDDTCT</text>
<text x="29.8" y="120.1">SWDCLK/TCK</text>
<text x="32.6" y="122">SWO/TDO</text>
<text x="33.7" y="125.7">NRESET</text>
<text x="34.8" y="123.8">NC/TDI</text>
<text x="42" y="124.9">10</text>
<text x="42" y="123">8</text>
<text x="42" y="121.2">6</text>
<text x="163.4" y="124.9">6</text>
<text x="166.2" y="125.7">VDDANA</text>
<text x="193.5" y="120.1">PA11(AIN19/SER0:3+)</text>
<text x="195.1" y="125.7">PA14(XIN/SER2:2+)</text>
<text x="195.3" y="122">PA12(I2C/SER2:0+)</text>
<text x="195.3" y="123.8">PA13(I2C/SER2:1+)</text>
<text x="211.2" y="121.2">21</text>
<text x="211.2" y="123">22</text>
<text x="211.2" y="124.9">23</text>
<text x="163.4" y="128.6">1</text>
<text x="166.2" y="129.4">PA00(XIN32/SER1:0/TC2:0)</text>
<text x="193.4" y="127.6">PA15(XOUT/SER2:3+)</text>
<text x="195.3" y="129.4">PA16(I2C/SER1:0+)</text>
<text x="195.3" y="131.3">PA17(I2C/SER1:1+)</text>
<text x="211.2" y="126.7">24</text>
<text x="211.2" y="128.6">25</text>
<text x="211.2" y="130.5">26</text>
<text x="163.4" y="132.3">2</text>
<text x="163.4" y="134.2">3</text>
<text x="163.4" y="136">4</text>
<text x="163.4" y="137.9">9</text>
<text x="166.2" y="133.1">PA01(XOUT32/SER1:1/TC2:1)</text>
<text x="166.2" y="135">PA02(AIN0/DAC)</text>
<text x="166.2" y="136.9">PA03(AIN1/REFA)</text>
<text x="198.2" y="133.1">PA18(SER1:2+)</text>
<text x="198.2" y="135">PA19(SER1:3+)</text>
<text x="198.2" y="136.9">PA20(SER5:2+)</text>
<text x="211.2" y="132.3">27</text>
<text x="211.2" y="134.2">28</text>
<text x="211.2" y="136">29</text>
<text x="211.2" y="137.9">30</text>
<text x="162.5" y="139.8">10</text>
<text x="162.5" y="143.5">12</text>
<text x="162.6" y="141.6">11</text>
<text x="166.2" y="142.4">PA06(AIN6/SER0:2/TC1:0)</text>
<text x="166.2" y="138.7">PA04(AIN4/REFB/SER0:0/TC0:0)</text>
<text x="166.2" y="140.6">PA05(AIN5/SER0:1/TC0:1)</text>
<text x="195.3" y="140.6">PA22(I2C/SER3:0+)</text>
<text x="195.3" y="142.4">PA23(I2C/SER3:0+)</text>
<text x="198.2" y="138.7">PA21(SER5:3+)</text>
<text x="211.2" y="139.8">31</text>
<text x="211.2" y="141.6">32</text>
<text x="211.2" y="143.5">33</text>
<text x="162.5" y="145.3">47</text>
<text x="162.5" y="147.2">48</text>
<text x="163.4" y="149.1">7</text>
<text x="166.2" y="149.9">PB08(AIN2/SER4:0/TC4:0)</text>
<text x="166.2" y="144.3">PA07(AIN7/SER0:3/TC1:1)</text>
<text x="166.2" y="146.1">PB02(AIN10/SER5:0)</text>
<text x="166.2" y="148">PB03(AIN11/SER5:1)</text>
<text x="198.2" y="144.3">PA24(SER3:2+)</text>
<text x="198.2" y="146.2">PA25(SER3:3+)</text>
<text x="205.6" y="148">PA27</text>
<text x="205.6" y="149.9">PA28</text>
<text x="211.2" y="145.3">34</text>
<text x="211.2" y="147.2">39</text>
<text x="211.2" y="149.1">41</text>
<text x="163.4" y="154.6">5</text>
<text x="163.4" y="150.9">8</text>
<text x="166.2" y="155.4">GNDANA</text>
<text x="166.2" y="151.7">PB09(AIN3/SER4:1/TC4:1)</text>
<text x="192.2" y="151.7">PA30(SWCLK/SER1:2+)</text>
<text x="192.5" y="153.6">PA31(SWDIO/SER1:3+)</text>
<text x="211.2" y="150.9">45</text>
<text x="211.2" y="152.8">46</text>
<text x="162.5" y="158.3">18</text>
<text x="162.5" y="160.2">35</text>
<text x="166.2" y="159.2">GND</text>
<text x="166.2" y="161">GND</text>
<text x="198.1" y="157.3">PB10(SER4:2+)</text>
<text x="198.1" y="161">PB22(SER5:2+)</text>
<text x="198.2" y="159.2">PB11(SER4:3+)</text>
<text x="211.2" y="158.3">20</text>
<text x="211.2" y="156.5">19</text>
<text x="211.2" y="160.2">37</text>
<text x="162.5" y="162.1">42</text>
<text x="166.2" y="162.9">GND</text>
<text x="198.1" y="162.9">PB23(SER5:3+)</text>
<text x="211.2" y="162.1">38</text>
</g>
<text font-size="1.5" fill="#808080" x="41.8" y="26.6">3.3V</text>
<g font-size="1.3" fill="#808080">
<text x="208" y="46.3">VBUS</text>
<text x="225.9" y="50">U5</text>
<text x="170.8" y="59.3">VBUS</text>
<text x="208" y="65.6">GND GND</text>
<text x="222.9" y="65.6">GND</text>
<text x="225.9" y="60.1">AP2112/MIC5219</text>
<text x="247.1" y="65.6">GND</text>
<text x="179.8" y="68">USB_D_N</text>
<text x="179.9" y="69.8">USB_D_P</text>
<text x="175" y="74.8">VBUS</text>
<text x="153.6" y="108.9">RESET</text>
<text x="46.4" y="118.2">SWDIO</text>
<text x="104.1" y="114.7" transform="rotate(-90 104.1 114.7)">LED1</text>
<text x="109.4" y="114.8" transform="rotate(-90 109.4 114.8)">BLUE</text>
<text x="111.3" y="117.7">GND</text>
<text x="215.6" y="114.4">SDA_INT</text>
<text x="215.6" y="116.3">SCL_INT</text>
<text x="215.6" y="118.2">SPO2_IR_D1</text>
<text x="46.4" y="125.6">RESET</text>
<text x="46.4" y="120">SWCLK</text>
<text x="215.6" y="125.6">OFF_PIN_D2</text>
<text x="215.6" y="120">SPO2_RED_D0</text>
<text x="215.6" y="129.3">SPI_MOSI/3</text>
<text x="215.6" y="131.2">SPI_SCK/3</text>
<text x="215.6" y="127.5">ADS_START_D5/3</text>
<text x="151.6" y="134.9">HB_LED_D14</text>
<text x="156.3" y="136.8">AREF</text>
<text x="215.6" y="133">SPI_CS/3</text>
<text x="215.6" y="134.9">SPI_MISO/3</text>
<text x="215.6" y="136.8">ADS_DRDY_D6/3</text>
<text x="148.2" y="140.5">ADS_PWDN_D18/3</text>
<text x="150.6" y="142.3">BATM_STATUS</text>
<text x="150.7" y="138.6">SENSOR_RA/1</text>
<text x="215.6" y="140.5">SDA/1</text>
<text x="215.6" y="142.3">SCL/1</text>
<text x="215.6" y="138.6">PGD_D7</text>
<text x="25.3" y="146.1">RESET</text>
<text x="151" y="149.8">SENSOR_LL/1</text>
<text x="152" y="146.1">LBO_PIN_A5</text>
<text x="153.8" y="144.2">CLK_D9/3</text>
<text x="215.6" y="144.2">USB_D_N</text>
<text x="215.6" y="149.8">USB_HOST_EN</text>
<text x="215.6" y="147.9">TX_LED</text>
<text x="215.6" y="146.1">USB_D_P</text>
<text x="150.9" y="151.6">SENSOR_LA/1</text>
<text x="215.6" y="151.6">SWCLK</text>
<text x="215.6" y="153.5">SWDIO</text>
</g>
<g font-size="1" fill="#808080">
<text x="213.2" y="121.8">PA12 is SPI MISO (on SPI header).</text>
<text x="213.2" y="123.6">PA13 is DGI GPIO0 (goes to EDBG).</text>
<text x="157.6" y="140.4">PA5 is A4</text>
<text x="155.9" y="147.8">RX_LED</text>
<text x="157.6" y="146">PB2 is A5</text>
<text x="213.4" y="159.9">PB22/23 are TXD/RXD to the EDBG</text>
<text x="213.4" y="156.2">PB10/11 are MOSI/SCK to SPI header.</text>
</g>
</svg>
